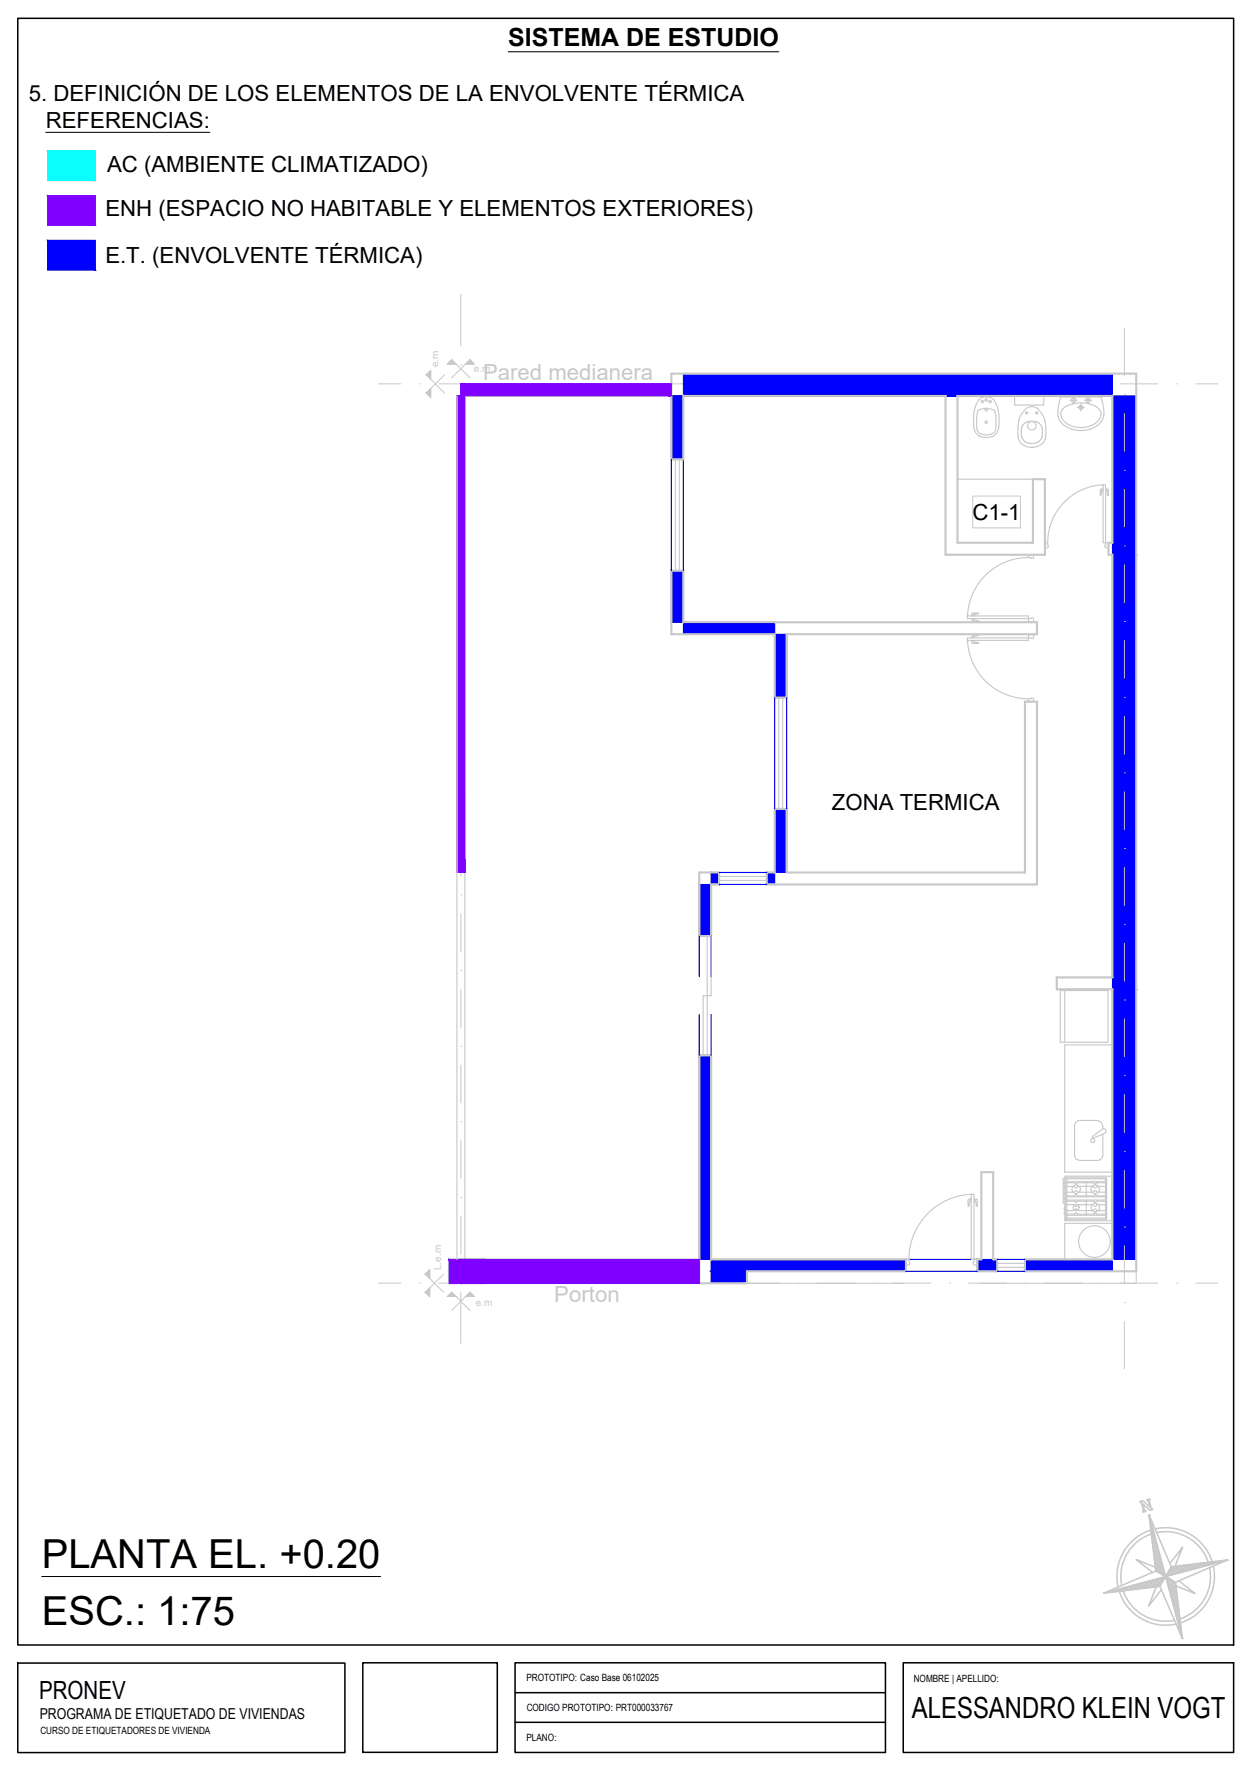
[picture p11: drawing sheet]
<svg xmlns="http://www.w3.org/2000/svg" width="210mm" height="297mm" viewBox="0 0 210 297" stroke-linecap="round" stroke-linejoin="round" font-family="sans-serif">
<!-- layer: 0 -->
<path d="M3 3.1h204v273h-204zM3 279.1h54.9v15h-54.9zM60.9 279h22.5v15.1h-22.5zM86.4 279h62.2v15.1h-62.2zM151.6 279h55.4v15.1h-55.4zM86.4 284.1h62.2M86.4 289h62.2" fill="none" stroke="#000" stroke-width=".25"/>
<!-- layer: Textos -->
<path d="M85.3 8.7h45.4M7.7 22.2h27.5M7 264.6h56.9" fill="none" stroke="#000" stroke-width=".17"/>
<!-- layer: 0 -->
<g fill="none" stroke="#c7c8ca" stroke-width=".25">
<path d="M191.3 252l.5-.2 1.1 1.1-.3-1.1h-.1l-.1-.1 .5-.1 .1 .1-.2 .1 .4 1.4h.2v.1l-.5 .2-1.2-1.1 .3 1.1h.2l.1 .1-.5 .2-.1-.2h.2l-.4-1.5h-.2zM192.8 254.2l3.7 8.7 9.5-1.1-10.4 2.8zM192.8 254.2l1.1 9.4 1.7 1-10.4 2.8M192.8 254.2h.1M192.8 254.4h.1M192.9 254.6h-.1M193 254.8l-.1 .1M193 255l-.1 .1M193.1 255.3h-.2M193.1 255.5h-.1M193.2 255.7h-.2M193.3 255.9h-.3"/>
<path d="M193.3 256.1l-.3 .1M193.4 256.3l-.3 .1M193.4 256.5l-.3 .1M193.5 256.7l-.4 .1M193.5 256.7a8.2 8.2 0 0 0-5.9 9.6M193.5 256.9l-.4 .1M193.6 257.1l-.4 .1M193.6 257.3l-.4 .2M193.6 257.3a7.5 7.5 0 0 0-5.4 8.8M193.7 257.5l-.5 .2M193.8 257.8l-.5 .1M193.8 258l-.5 .1"/>
<path d="M193.8 256.6a8.2 8.2 0 0 1 9.7 5.8M193.9 258.2l-.6 .1M193.9 258.4l-.6 .1M194 258.6l-.7 .1M194 258.8l-.6 .2M194.1 259l-.7 .2M194.1 257.2a7.5 7.5 0 0 1 8.8 5.4M194.1 259.2l-.7 .2M194.2 259.4l-.8 .2M194.2 259.6l-.7 .2M194.3 259.8l-.8 .2M185.2 267.4h.1"/>
<path d="M185.4 267.3h.1M185.6 267.2l.1 .1M185.8 267.2l.1 .1M186.1 267.1v.2M186.2 267.1l.1 .1M186.5 267v.2M186.7 267v.2M186.9 266.9v.3M187.1 266.9l.1 .2M187.3 266.8l.1 .3M187.5 266.7l.1 .4M187.7 266.7a8.2 8.2 0 0 0 9.6 5.8"/>
<path d="M187.9 266.6l.1 .4M188.1 266.6l.1 .4M188.3 266.5l.1 .5M188.5 267a7.5 7.5 0 0 0 8.6 4.9M188.5 266.5l.2 .4M188.7 266.4l.2 .5M189 266.3l.1 .6M189.2 266.3l.1 .6M189.4 266.2l.1 .6M189.6 266.2l.1 .6M189.8 266.1l.2 .7M190 266.1l.2 .7"/>
<path d="M190.2 266l.2 .7M190.4 266l.2 .7M190.6 265.9l.2 .8M190.8 265.9l.3 .8M191 265.8l.3 .8M191.2 265.7l.3 .9M191.5 265.7l.2 .9M191.7 265.6l.2 1M191.9 265.6l.2 .9M192.1 265.5l.2 1M192.3 265.5l.3 1M192.5 265.4l.3 1.1"/>
<path d="M192.7 265.4l.3 1M192.9 265.3l.3 1.1M193.1 265.2l.3 1.2M193.3 265.2l.3 1.1M193.5 265.1l.3 1.2M193.7 265.1l.4 1.2M193.8 263l-3.2-1.3 2.7 2.1M193.9 263.6l-8.7 3.8M194 265l.3 1.3M194 266.4l-1.3 3.1 2.1-2.6M194.2 265l.3 1.2M194.4 260l-.9 .3"/>
<path d="M194.4 264.9l.3 1.2M194.4 260.3l-.9 .2M194.5 260.4l-.9 .3M194.5 260.7l-.9 .2M194.6 264.8l.2 1.1M194.6 260.9l-1 .2M194.6 266.2l-9.4 1.2M194.6 261.1l-.9 .2M194.7 261.3l-1 .2M194.8 261.5l-1.1 .3M194.8 264.8l.2 .8M194.8 261.7l-1.1 .3"/>
<path d="M194.9 261.9l-1.1 .3M194.9 262.1l-1.1 .3M195 262.3l-1.2 .3M195 264.7l.1 .6M195 262.5l-1.2 .4M195.1 262.7l-1.2 .4M195.1 262.9l-1.2 .4M195.2 263.2l-1.3 .3M195.2 264.7l.1 .4M195.3 263.4l-1.3 .3M195.3 263.6l-1 .2M195.4 263.8l-.8 .2"/>
<path d="M195.4 264.6l.1 .2M195.4 264l-.6 .1M195.5 264.2l-.4 .1M195.5 264.4h-.2M195.6 264.6l-1 1.6 3.8 8.8-1.2-9.5-1.6-.9 2.8 10.4M195.7 264.4l.1 .1M195.8 264.7l-.2 .1M195.9 264.1l.1 .4M196 263.8l.2 .6M196.1 264.9l-.4 .1M196.2 263.6l.2 .8M196.3 263.3l.3 1"/>
<path d="M196.3 265l-.6 .2M196.4 262.3l2-2.7-1.2 3.1M196.5 263l.3 1.3M196.5 262.9l-.9 1.7M196.6 265.2l-.8 .2M196.7 262.9l.3 1.3M196.9 262.9l.3 1.2M196.9 265.3l-1 .3M197.1 262.9l.3 1.2M197.1 265.5l-1.2 .3M197.3 265.7l-1.3 .3M197.3 265.9l-1.3 .3"/>
<path d="M197.3 266.1l-1.2 .3M197.3 262.8l.3 1.2M197.3 266.3l-1.2 .3M197.3 266.5l-1.1 .3M197.4 266.7l-1.2 .3M197.4 267l-1.1 .3M197.4 267.2l-1 .3M197.4 267.4l-1 .3M197.5 267.6l-1 .3M197.5 267.8l-1 .3M197.5 262.8l.3 1.2M197.5 268l-.9 .3"/>
<path d="M197.5 268.3l-.9 .2M197.6 268.5l-.9 .2M197.6 268.7l-.9 .2M197.6 268.9l-.8 .2M197.7 269.1l-.9 .2M197.7 269.3l-.8 .2M197.7 269.5l-.7 .3M197.7 262.8l.4 1.1M197.7 269.8l-.7 .1M197.8 270l-.7 .2M197.8 270.2l-.7 .2M197.8 270.4l-.6 .2"/>
<path d="M197.8 270.6l-.5 .2M197.9 265.4l2.6 2-3.1-1.2M197.9 270.8l-.6 .2M197.9 271.1l-.5 .1M197.9 271.3l-.5 .1M198 262.8l.2 1.1M198 271.5l-.5 .1M198 271.9l-.4 .1M198 272.1l-.4 .1M198.1 272.6l-.4 .1M198.1 272.8l-.3 .1M198.1 273l-.2 .1"/>
<path d="M198.2 273.2l-.3 .1M198.2 262.7l.3 1.1M198.2 273.4l-.2 .1M198.2 273.6l-.2 .1M198.2 273.9h-.1M198.2 274.1h-.1M198.2 274.5h.1M198.3 274.3h-.1M198.3 274.7h.1M198.4 274.9h.1M198.4 262.7l.3 1M198.6 262.7l.3 1"/>
<path d="M198.8 262.7l.3 .9M199 262.6l.3 1M199.3 262.6l.2 .9M199.5 262.6l.2 .9M199.7 262.6l.2 .8M199.9 262.5l.2 .9M200.1 262.5l.2 .8M200.3 262.5l.2 .8M200.6 262.5l.1 .7M200.8 262.4l.2 .7M201 262.4l.2 .7M201.2 262.4l.2 .6"/>
<path d="M201.4 262.3l.2 .7M201.6 262.3l.2 .6M201.8 262.3l.2 .6M202.1 262.3l.1 .5M202.3 262.2l.1 .5M202.5 262.2l.1 .5M202.7 262.2l.1 .4M202.9 262.2l.1 .4M203 263.1a7.5 7.5 0 0 1-5.5 8.7M203.1 262.1l.1 .4M203.3 262.1l.2 .4M203.6 262.1l.1 .3"/>
<path d="M203.6 262.8a8.1 8.1 0 0 1-5.9 9.6M203.8 262.1l.1 .3M204 262l.1 .3M204.2 262l.1 .2M204.4 262l.1 .2M204.6 261.9l.1 .2M204.9 261.9v.2M205.1 261.9v.1M205.3 261.9v.1M205.5 261.9h.1M205.7 261.8v.1M206 261.8h.1"/>
<path d="M206 261.8l-8.8 3.7"/>
</g>
<!-- layer: Ejes -->
<g fill="none" stroke="#c7c8ca" stroke-width=".17">
<path d="M77.3 49.4v8.7M188.7 55.1v7.9M63.5 64.4h3.8M70.4 64.4h.1M73.6 64.4h6.4M77.3 61.3h.1M77.3 74h.1M77.3 64.4v6.4M77.3 77.1v6.4M83.1 64.4h.1M86.3 64.4h6.4M95.8 64.4h.1"/>
<path d="M99 64.4h6.4M108.5 64.4h.1M111.7 64.4h6.4M121.2 64.4h.1M124.4 64.4h6.4M133.9 64.4h.1M137.1 64.4h6.4M146.6 64.4h.1M149.8 64.4h6.4M159.3 64.4h.1M162.5 64.4h6.4M172 64.4h.1"/>
<path d="M175.2 64.4h6.4M184.7 64.4h.1M187.9 64.4h6.4M188.7 66.2h.1M188.7 78.9h.1M188.7 69.4v6.3M197.4 64.4h.1M200.6 64.4h3.7M77.3 86.7h.1M77.3 99.4h.1M77.3 89.8v6.4M188.7 91.6h.1"/>
<path d="M188.7 82.1v6.3M188.7 94.8v6.3M77.3 112.1h.1M77.3 102.5v6.4M77.3 115.2v6.4M188.7 104.3h.1M188.7 117h.1M188.7 107.5v6.3M77.3 124.8h.1M77.3 137.5h.1M77.3 127.9v6.4M188.7 129.7h.1"/>
<path d="M188.7 120.2v6.3M188.7 132.9v6.3M77.3 150.2h.1M77.3 140.6v6.4M77.3 153.3v6.4M188.7 142.4h.1M188.7 155.1h.1M188.7 145.6v6.3M188.7 158.3v6.3M77.3 162.9h.1M77.3 175.6h.1M77.3 166v6.4"/>
<path d="M77.3 178.7v6.4M188.7 167.8h.1M188.7 171v6.3M77.3 188.3h.1M77.3 191.4v6.4M188.7 180.5h.1M188.7 193.2h.1M188.7 183.7v6.3M188.7 196.4v6.3M63.5 215.3h3.8M70.4 215.3h.1M73.6 215.3h6.4"/>
<path d="M77.3 201h.1M77.3 213.7h.1M77.3 204.1v6.4M77.3 216.8v8.7M83.1 215.3h.1M86.3 215.3h6.4M95.8 215.3h.1M99 215.3h6.4M108.5 215.3h.1M111.7 215.3h6.4M121.2 215.3h.1M124.4 215.3h6.4"/>
<path d="M133.9 215.3h.1M137.1 215.3h6.4M146.6 215.3h.1M149.8 215.3h6.4M159.3 215.3h.1M162.5 215.3h6.4M172 215.3h.1M175.2 215.3h6.4M184.7 215.3h.1M187.9 215.3h6.4M188.7 205.9h.1M188.7 218.6h.1"/>
<path d="M188.7 209.1v6.3M197.4 215.3h.1M200.6 215.3h3.7M188.7 221.8v7.9"/>
</g>
<!-- layer: Muros -->
<path d="M112.6 64.4h-35.3v2h35.3" fill="none" stroke="#c7c8ca" stroke-width=".19"/>
<!-- layer: Textos -->
<path d="M72.3 63.6v-1.4l-.8 .7 3.1 3.1M74.6 62.9l-3.1 3.1 .8 .7v-1.5M76.5 61.1h-1.4l.7-.7 3.1 3M78.1 61.1h1.5l-.7-.7-3.1 3M71.4 213.8l3 3.1M74.4 213.8l-3 3.1 .7 .7v-1.5M76.5 217.6h-1.4l.7-.7 3.1 3M78.1 217.6h1.5l-.7-.7-3.1 3" fill="none" stroke="#c7c8ca" stroke-width=".17"/>
<g fill="#c7c8ca" stroke="#c7c8ca" stroke-width=".17">
<path d="M75.8 216.9l.7 .7h-1.4z"/>
<path d="M78.1 217.6l.8-.7 .7 .7z"/>
<path d="M75.8 60.4l.7 .7h-1.4z"/>
<path d="M78.9 60.4l.7 .7h-1.5z"/>
<path d="M71.4 213.8l.7-.7v.7zM71.4 213.8l.7 .8v-.8z"/>
<path d="M72.1 216.1v.8h-.7zM71.4 216.9l.7 .7v-.7z"/>
<path d="M71.5 62.9l.8-.7v.7zM71.5 62.9l.8 .7v-.7z"/>
<path d="M72.3 65.2v.8h-.8zM71.5 66l.8 .7v-.7z"/>
</g>
<path d="M71.4 213.8l.7-.7v1.5" fill="none" stroke="#c7c8ca" stroke-width=".19"/>
<g fill="#00f" stroke="#00f" stroke-width=".17">
<path d="M112.6 66.4h2.1z"/>
<path d="M117.3 177.1h2v34.3z"/>
<path d="M114.7 62.7l71.9 3.7v-3.7zM114.7 62.7l71.9 3.7h-71.9zM114.7 66.4h71.9zM114.7 66.4h71.9z"/>
<path d="M112.6 66.4l2.1 10.7v-10.7zM112.6 66.4l2.1 10.7h-2.1z"/>
<path d="M186.6 66.4l4 24.7v-24.7zM186.6 66.4l4 24.7h-4z"/>
<path d="M186.6 91.1l4 2v-2zM186.6 91.1l4 2h-4z"/>
<path d="M112.6 95.8l2.1 8.6v-8.6zM112.6 95.8l2.1 8.6h-2.1z"/>
<path d="M114.7 104.4l15.3 2v-2zM114.7 104.4l15.3 2h-15.3z"/>
<path d="M130 106.4l2 10.7v-10.7zM130 106.4l2 10.7h-2z"/>
<path d="M130 135.7l2 10.7v-10.7zM130 135.7l2 10.7h-2z"/>
<path d="M128.7 146.4l1.3 2v-2zM128.7 146.4l1.3 2h-1.3z"/>
<path d="M119.3 146.4l1.3 2v-2zM119.3 146.4l1.3 2h-1.3z"/>
<path d="M117.3 148.4l2 8.7v-8.7zM117.3 148.4l2 8.7h-2z"/>
<path d="M186.6 93.1l4 70.9v-70.9zM186.6 93.1l4 70.9h-4z"/>
<path d="M186.6 164l4 2v-2zM186.6 164l4 2h-4z"/>
<path d="M117.3 211.4h2zM117.3 177.1l2 34.3h-2z"/>
<path d="M186.6 166l4 45.4v-45.4zM186.6 166l4 45.4h-4z"/>
<path d="M172 211.4l14.6 1.9v-1.9zM172 211.4l14.6 1.9h-14.6z"/>
<path d="M164 211.4l3.3 1.9v-1.9zM164 211.4l3.3 1.9h-3.3z"/>
<path d="M119.3 211.4l32.7 1.9v-1.9zM119.3 211.4l32.7 1.9h-32.7z"/>
<path d="M119.3 213.3l6 2.1v-2.1zM119.3 213.3l6 2.1h-6z"/>
<path d="M8 40.3l8 5v-5zM8 40.3l8 5h-8z"/>
</g>
<!-- layer: Muros -->
<path d="M112.6 62.7h78v150.6h-18.6v-1.9h14.6v-45.4h-9.3v-2h9.3v-70.9h-.6v-2h.6v-24.7h-25.9v24.7h12.6v-10.7h2v12.7h-16.7v-26.7h-43.9v10.7h-2.1zM112.6 95.8h2.1v8.6h59.3v2h-42v10.7h-2v-10.7h-17.4zM130 135.7h2v10.7h40v-28.6h2v30.6h-45.3v-2h1.3zM117.3 146.4h3.3v2h-1.3v8.7h-2zM117.3 177.1h2h-2M117.3 177.1v38.3h8v-2.1h26.7v-1.9h-32.7v-34.3M164.7 196.7h1.9v14.7h.7v1.9h-3.3v-1.9h.7zM75.3 211.4h6v4h-6z" fill="none" stroke="#c7c8ca" stroke-width=".36"/>
<!-- layer: Proyecciones -->
<path d="M163.2 83.3h8v5.3h-8zM81.3 215.3l36 .1M81.3 211.4h36M125.3 215.4h26.3M190.6 213.3v2.1h-26.3" fill="none" stroke="#c7c8ca" stroke-width=".17"/>
<g fill="none" stroke="#00f" stroke-width=".19">
<path d="M112.6 77.1v18.7M114.7 77.1v18.7M130 117.1v18.6M132 117.1v18.6M117.3 157.1v6.8M119.3 157.1v6.8M120.6 146.4h8.1M120.6 148.4h8.1M117.3 170.3v6.8M119.3 170.3v6.8M152 211.4h12M152 213.3h12"/>
<path d="M167.3 211.4h4.7M167.3 213.3h4.7"/>
</g>
<!-- layer: Artefacctos -->
<g fill="none" stroke="#c7c8ca" stroke-width=".19">
<path d="M163.4 71.7a1.81 1.81 0 0 0 .9 1.5M163.5 69l-.1 2.7M163.8 67.9l-.3 1.1M163.9 72l.1 .3 .4 .4M163.9 72a5.8 5.8 0 0 1 .3-3.2 2.6 2.6 0 0 1 2.7 .1 6.9 6.9 0 0 1 .1 3.1M164.2 67.1a1.86 1.86 0 0 1 2.6 0M164.2 67.1l-.4 .8M164.3 73.2h.1M166.8 67.1a6.5 6.5 0 0 1 .6 5.3 2.38 2.38 0 0 1-3.1 .8M167.1 72a1.45 1.45 0 0 1-1.6 1l-1.1-.3M170.2 66.4h4.9v1.6h-4.9zM170.8 73.3a1.99 1.99 0 0 0 2.3 1.8"/>
<path d="M170.9 70.7l-.1 1.6v1M171.4 71.7a1.76 1.76 0 0 1 2.4-.9 1.51 1.51 0 0 1 1 .9M171.4 71.8v.5a1.8 1.8 0 0 0 .7 1.9 1.8 1.8 0 0 0 1.9 .1l.6-.5 .3-.6M171.4 69.4l-.5 1.3M172.3 68.5l-.8 .9M173.1 75.1h.1M173.1 68.2l.9 .3M173.1 68.2l-.8 .3M174 68.5a4.7 4.7 0 0 1 1.5 4.3l-.1 .5M174.8 71.8l.1 .1M174.9 71.9v.3M174.9 72.2v.7"/>
<path d="M174.9 72.9v.3M175.4 73.3a1.99 1.99 0 0 1-2.3 1.8M177.7 70.5a4.6 4.6 0 0 0 6.1 1.1l.6-.4 .6-.7M178 66.6h6.7a5.1 5.1 0 0 1 .3 3.8M178 66.6a5.1 5.1 0 0 0-.2 3.8M179 68.1a1.5 1.5 0 0 0-1 1.3 1.5 1.5 0 0 0 .7 1.4l1.3 .7M179.5 67.2h1.2M180 67.8l-1 .4M180 67.8a6.3 6.3 0 0 1 2.7 0M180.1 66.6v1.2M180.7 68.4h1.2M181.4 67.8v1.2"/>
<path d="M182 67.2h1.2M182.6 66.6v1.2M182.7 67.8l1.1 .4M183.8 68.1a1.5 1.5 0 0 1 1 1.3 1.5 1.5 0 0 1-.8 1.4 4.3 4.3 0 0 1-4 .8M160.7 80.4h12.6M177.9 166.2h8v8.7h-8zM178.6 166.2v8.7M186.6 175.4h-8v21.3h8M178.7 197.4h7.8v7.5h-7.8zM178.7 197.8h-.3v.6h.3M178.7 198.6h-.3v.7h.3M178.7 199.5h-.3v.7h.3"/>
<path d="M178.8 197.7h6.9v6.9h-6.9zM179 197.8h6.5v6.6h-6.5zM179 199.1h1.2l.2 .3h.2l.3-.3h2.5l.3 .3h.2l.2-.3h1.4M179 198.5h1.3M179 198.3h6.5M180.3 198.5h.1M180.3 198.5l.3 .2 .2-.2M180.3 188.9v5M180.3 188.9a.86 .86 0 0 1 .9-.9h2.8a1.07 1.07 0 0 1 1 1.1M180.3 193.9a.86 .86 0 0 0 .9 .8M180.8 198.5h2.7M180.8 198.5h.1"/>
<path d="M181.2 194.7h3M182.3 198.3v2.6M183.5 198.5h.1M183.5 198.5l.2 .2M185 190.3v3.6a.86 .86 0 0 1-.8 .8M185 189.1v.3M185.4 190.2a.39 .39 0 0 0 .1-.6 .39 .39 0 0 0-.5-.1l-1.7 1.3 .1 .2 2-.8M185.5 198.5h-1.4l-.3 .2M178.7 200.4h-.3v.6h.3M178.7 203.4h-.1v.3h.1M178.7 201.3h-.3v.6h.3M178.7 202.7h-.1v.4h.1"/>
<path d="M179 202.2h1.2l.2 .2h.2l.3-.2h2.5l.3 .2h.2l.2-.2h1.4M179 201.6h1.3l.3 .2 .2-.2h2.7M179 203.2h1.2l.2-.3h.2l.3 .3h2.5l.3-.3h.2l.2 .3h1.4M179 200.1h1.2l.2-.3h.2l.3 .3h2.5l.3-.3h.2l.2 .3h1.4M179 200.9h6.5M179 201.4h6.5M179 203.9h6.5M179 203.8h1.3M179 200.7h1.3M180.3 201.6h.1M180.3 203.8l.3-.3 .2 .3M180.3 203.7v.1"/>
<path d="M180.3 200.7h.1M180.5 200.5l-.2 .2M180.5 200.4h.1M180.6 200.5l.2 .2M180.8 203.7v.1M180.8 200.7h.1M180.8 203.8h2.7M180.8 200.7h2.7M180.8 201.6h.1M182.3 201.4v2.5M183.5 201.6h.1M183.5 201.6l.2 .2"/>
<path d="M183.5 203.7v.1M183.5 200.7h.1M183.7 203.5l-.2 .3M183.7 200.5l-.2 .2M183.8 200.4h.1M183.8 200.5l.3 .2h1.4M183.8 203.5l.3 .3h1.4M184 201.6l-.2 .2M184 201.6h1.5M184.1 201.6h-.1M186.6 205.3h-8v6.1"/>
<circle cx="164.8" cy="67.4" r=".2"/>
<circle cx="165.5" cy="67.1" r=".2"/>
<circle cx="165.5" cy="68.8" r=".2"/>
<circle cx="165.5" cy="70.9" r=".2"/>
<circle cx="166.1" cy="67.4" r=".2"/>
<circle cx="172.3" cy="69.3" r=".18"/>
<circle cx="173.1" cy="71.5" r=".71"/>
<circle cx="174" cy="69.3" r=".18"/>
<circle cx="180.1" cy="67.2" r=".37"/>
<circle cx="181.4" cy="68.4" r=".18"/>
<circle cx="181.4" cy="68.4" r=".35"/>
<circle cx="182.6" cy="67.2" r=".37"/>
<circle cx="180.6" cy="199.6" r=".71"/>
<circle cx="183.3" cy="191.4" r=".35"/>
<circle cx="183.8" cy="199.6" r=".71"/>
<circle cx="180.6" cy="202.6" r=".5"/>
<circle cx="183.6" cy="208.4" r="2.66"/>
<circle cx="183.8" cy="202.6" r=".71"/>
</g>
<!-- layer: Aberturas -->
<g fill="none" stroke="#c7c8ca" stroke-width=".19">
<path d="M113.3 77.1v18.7M114 77.1v18.7M172.6 93.1h.8v.5l-.1 .1-.7-.1zM172.6 93.6a10.2 10.2 0 0 0-10.3 9.8M175.3 91.1h.5v.4h.1l-.1 .4h-.5zM184.7 82.1h.3M184.7 82.1l-.1 .1v1h.1l.1-.9h.2M185.1 81.4h.4v9.7h-.4zM185.1 82v.5M185.1 81.4a9.7 9.7 0 0 0-9.3 9.7M185.5 91.1h.5v.8l-.6-.1zM185.5 82v.5"/>
<path d="M185.5 82.1h.3M185.9 82.1l.1 .1v1h-.2l-.1-.9h-.2M130.7 117.1v18.6M131.3 117.1v18.6M162.3 103.4h10.3v.4h-10.3zM162.3 107h10.3v.5h-10.3zM162.3 107.5a10.2 10.2 0 0 0 10.3 9.8M163 103.4h.5M163 103.8h.5M163 107.5h.5M163 107h.5M163.1 103.9l.1 .4"/>
<path d="M163.1 107l.1-.5h1v.2l-.9 .1v.2M163.1 107.5l.1 .5h1v-.1l-.9-.2v-.2M163.1 103v.3M163.1 103l.1-.1h1v.1l-.9 .1v.2M163.3 103.9v.2l.9 .1v.1h-1M172.6 103.8l.7-.1 .1 .1v.5h-.8zM172.6 106.5h.8v.5l-.1 .2-.7-.2zM172.6 117.3l.7-.2 .1 .2v.5h-.8zM118.7 157.1v20M119.3 157.1v10h-1.3v10M120.6 147.8h8.1M120.6 147.1h8.1"/>
<path d="M152 211.4h.5v.4h.1l-.1 .5h-.5zM162.4 201.4v1h.2l.1-.9h.2M162.9 201.2h-.3l-.1 .2M163 200.4h.4v11h-.4zM163 201.1v.5M163 200.4a10.9 10.9 0 0 0-10.5 10.9M163.4 211.4h.6v.9h-.6l-.1-.2zM163.4 201.1h.1l-.1 .5M163.5 201.2h.3l.2 .2v1h-.2l-.1-.9h-.2M167.3 212h4.7M167.3 212.7h4.7"/>
</g>
<!-- layer: Detalles -->
<path d="M76.7 66.4v145M78 66.4v145" fill="none" stroke="#c7c8ca" stroke-width=".19"/>
<!-- layer: Ambientes Climatizados -->
<path d="M8 25.3l8 5v-5zM8 25.3l8 5h-8z" fill="#0ff" stroke="#0ff" stroke-width=".17"/>
<!-- layer: Espacios No Habitables -->
<g fill="#7f00ff" stroke="#7f00ff" stroke-width=".17">
<path d="M81.3 211.4h36v3.9z"/>
<path d="M8 32.8l8 5v-5zM8 32.8l8 5h-8z"/>
<path d="M77.3 64.4l35.3 2v-2zM77.3 64.4l35.3 2h-35.3z"/>
<path d="M76.7 66.4l1.3 80v-80zM76.7 66.4l1.3 80h-1.3z"/>
<path d="M77.3 211.4h4zM77.3 211.4h4z"/>
<path d="M81.3 211.4h36zM81.3 211.4h36z"/>
<path d="M81.3 215.3h36zM81.3 211.4l36 3.9h-36z"/>
<path d="M77.3 211.4l4 3.9v-3.9zM77.3 211.4l4 3.9h-4zM77.3 215.3h4zM77.3 215.3h4z"/>
<path d="M75.3 211.4l2 3.9v-3.9zM75.3 211.4l2 3.9h-2z"/>
</g>
<g font-size="6.7">
<text x="7" y="263.2">PLANTA EL. +0.20</text>
<text x="7" y="272.8">ESC.: 1:75</text>
</g>
<text font-size="4.9" x="153" y="288.3">ALESSANDRO KLEIN VOGT</text>
<g font-size="4.2">
<text x="85.3" y="7.8">SISTEMA DE ESTUDIO</text>
<text x="6.6" y="285.1">PRONEV</text>
</g>
<g font-size="3.7">
<text x="4.8" y="17">5. DEFINICIÓN DE LOS ELEMENTOS DE LA ENVOLVENTE TÉRMICA</text>
<text x="7.7" y="21.4">REFERENCIAS:</text>
<text x="18" y="28.8">AC (AMBIENTE CLIMATIZADO)</text>
<text x="17.7" y="36.3">ENH (ESPACIO NO HABITABLE Y ELEMENTOS EXTERIORES)</text>
<text x="17.7" y="44.1">E.T. (ENVOLVENTE TÉRMICA)</text>
<text x="163.2" y="87.3">C1-1</text>
<text x="139.6" y="136">ZONA TERMICA</text>
</g>
<g font-size="3.7" fill="#c7c8ca">
<text x="81" y="63.8">Pared medianera</text>
<text x="93" y="218.5">Porton</text>
</g>
<text font-size="2.5" x="6.7" y="288.5">PROGRAMA DE ETIQUETADO DE VIVIENDAS</text>
<g font-size="1.7" fill="#c7c8ca">
<text x="73.6" y="61.7" transform="rotate(-90 73.6 61.7)">e.m</text>
<text x="79.5" y="62.5">e.m</text>
<text x="74" y="213.2" transform="rotate(-90 74 213.2)">L.e.m</text>
<text x="79.8" y="219.1">e.m</text>
</g>
<g font-size="1.7">
<text x="88.3" y="282.2">PROTOTIPO: Caso Base 06102025</text>
<text x="88.4" y="287.2">CODIGO PROTOTIPO: PRT000033767</text>
<text x="153.3" y="282.3">NOMBRE | APELLIDO:</text>
<text x="6.8" y="290.9">CURSO DE ETIQUETADORES DE VIVIENDA</text>
<text x="88.3" y="292.1">PLANO:</text>
</g>
</svg>
